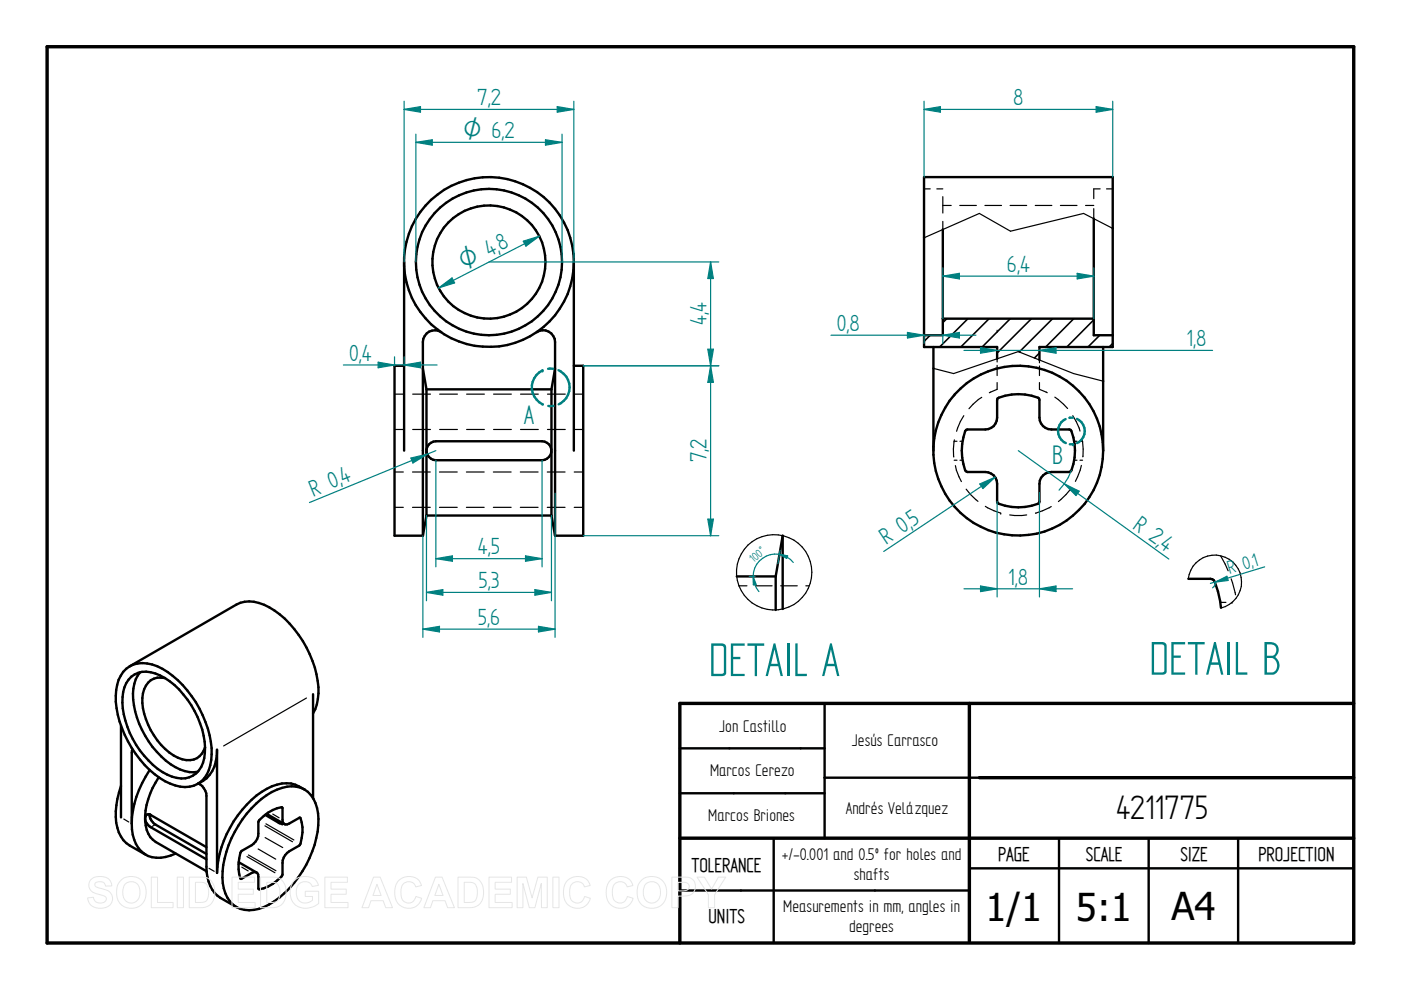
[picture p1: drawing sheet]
<svg xmlns="http://www.w3.org/2000/svg" width="297mm" height="210mm" viewBox="0 0 297 210" stroke-linecap="round" stroke-linejoin="round" font-family="sans-serif">
<path d="M10 9.9h277v190h-277zM205.5 149.1v50.5M287 149.1h-142.9v50.8M144.1 177.7h142.9M207.6 164.9h79.4" fill="none" stroke="#000" stroke-width=".72"/>
<g fill="none" stroke="#000" stroke-width=".51">
<path d="M121.7 55.5a18 18 0 0 1-17.6 18 18 18 0 0 1-18.4-17.1M121.7 55.5a18 18 0 0 0-17.6-18 18 18 0 0 0-18.4 17.2v40.8M121.7 55.5v40M199.9 48.6v22.5h-4M231.9 46.4v24.7h4M85.7 77.6h-2.1v36h6.1M89.7 78.1l.7 4.4M93.6 70.4a2.5 2.5 0 0 0-3.9 2.1v41.1M113.8 70.4a2.52 2.52 0 0 1 3.9 2.1v41.1M117.7 78.1l-.8 4.5M121.7 77.6h2v36h-6M197.9 73.6v22.8a18 18 0 0 0 18.4 17.1 18 18 0 0 0 17.6-18"/>
<path d="M199.9 67.6h32M211.4 76.1v-2.5h-15.5v-36.1h40v36.1h-15.5v2.7M233.9 73.6v21.9M90.4 95.3a2.06 2.06 0 0 1 2-1.7h22.5a2.01 2.01 0 0 1 2 2 2.01 2.01 0 0 1-2 2h-22.5a2.12 2.12 0 0 1-2-1.8M90.4 82.5h26.5M90.4 82.5v26.8M116.9 82.5v26.8M197.9 94.7a18 18 0 0 1 18.4-17.1 18 18 0 0 1 17.6 17.9M211.5 84.5a10.9 10.9 0 0 1 8.8 0l.1 4.1a2.53 2.53 0 0 0 2.5 2.5h4.1a10.9 10.9 0 0 1 0 8.8l-.3 .2h-3.8a2.53 2.53 0 0 0-2.5 2.5l-.1 4a10.9 10.9 0 0 1-8.8 0l-.1-4a2.46 2.46 0 0 0-2.5-2.5h-3.8l-.3-.2a9.9 9.9 0 0 1-.8-5.8l.6-2.7 .2-.3h4.1a2.46 2.46 0 0 0 2.5-2.5zM90.4 109.3l-.7 4.3M90.4 109.3h26.5M116.9 109.3l.8 4.3"/>
<path d="M25.7 153.9v19.4M27.5 141.3a7 7 0 0 0-2.9 6.2 22.3 22.3 0 0 0 10.4 18.2 7.2 7.2 0 0 0 6.9 .5M27.5 141.3a7.7 7.7 0 0 1 8.1 1.2 22.5 22.5 0 0 1 9.3 17.4 7.1 7.1 0 0 1-3 6.3M27.5 141.3l22.6-13.1a6.9 6.9 0 0 1 7 .6 22.2 22.2 0 0 1 10.4 18.2 8.7 8.7 0 0 1-1.1 4.3M27.9 143.5a5.2 5.2 0 0 1 6-.3 18.7 18.7 0 0 1 9.5 16.4 5.1 5.1 0 0 1-5 5.5 11.9 11.9 0 0 1-7.8-4.9 18.6 18.6 0 0 1-4.6-12.4 6.2 6.2 0 0 1 1.9-4.3zM28.1 158.9l-.2 .7v15M29.8 142.5a9.1 9.1 0 0 0-1.1 8.3 18.7 18.7 0 0 0 9.5 12.4 6.1 6.1 0 0 0 3.7 .4M35 143.8a3.7 3.7 0 0 0-4.7 3.2 13.4 13.4 0 0 0 3.1 10 10.2 10.2 0 0 0 6.1 4.2 3.5 3.5 0 0 0 4-2.7M66.4 147.2v22M144.1 158.7h30.7M174.8 149.1v28.6M25.7 166.6a14.7 14.7 0 0 0-.5 9.9 5.5 5.5 0 0 0 2.3 2.8l3.4 1.9"/>
<path d="M27.9 174.6a7 7 0 0 0 3.5 6.9 7.3 7.3 0 0 0 5.9-.5M31.7 172.8a2.48 2.48 0 0 0 1.3 2l10.8 6.3M31.7 163.2a20.9 20.9 0 0 0-3.8 11.4M31.9 172.8a.84 .84 0 0 0-1 .2 .84 .84 0 0 0 0 1l.3 .8 .8 .6 11.8 6.8M32 172.8l11.8 6.8M33.7 164.8a14 14 0 0 0-2.6 11.2 4.3 4.3 0 0 0 1.9 2.5l10.8 6.2M41.9 166.2a7.1 7.1 0 0 0 4.1-7.2v26.1a22.9 22.9 0 0 1 9.5-17.2 8.5 8.5 0 0 1 7.1-1.5l2 1M42 166.1a3.1 3.1 0 0 1 1.8 2.6v15.1a7.4 7.4 0 0 0 2.9 6.6l3.4 1.9M56.2 172.8l3.1 1.7h.5M56.5 172.6l3.9 2.2 .9-.2 2.3-1.2a7.4 7.4 0 0 1-.1 5.9 5.5 5.5 0 0 0-3.3 2.5l-.3 1.2v2.4a7.4 7.4 0 0 1-5 3.1l-.1-2.6a.85 .85 0 0 0-.4-.9 .85 .85 0 0 0-1 .1l-2.3 1.3a7.9 7.9 0 0 1 .1-6 5.5 5.5 0 0 0 3.3-2.5l.3-1.2v-2.4a7.4 7.4 0 0 1 5-3.1l.1 3.1 .3 .3M64.6 167.4a7.7 7.7 0 0 1 2.9 7.6 22.5 22.5 0 0 1-10.4 16.8 7.3 7.3 0 0 1-7 .5M64.6 167.4a6.4 6.4 0 0 0-5.9 0 20.9 20.9 0 0 0-10.2 11.8 14.9 14.9 0 0 0-.7 10.2 5.7 5.7 0 0 0 2.3 2.9"/>
<path d="M144.1 168.2h30.7M164 177.7v22.2M207.6 164.9h-32.8M224.5 177.7v22.2M243.5 177.7v22.2M262.5 177.7v22.2M50.6 182.8l3.8 2.2M144.1 188.8h61.4M205.5 184.1h81.5"/>
<circle cx="103.7" cy="55.6" r="12"/>
<circle cx="103.7" cy="55.5" r="15.5"/>
</g>
<g fill="none" stroke="#000" stroke-width=".25">
<path d="M195.9 40h1.3M198.6 40h1.3M199.9 41.7v3.5M199.9 46.9v1.7M199.9 43.6h1.8M203.5 43.6h3.5M208.8 43.6h3.5M214.2 43.6h3.5M219.5 43.6h3.5M224.8 43.6h3.5M230.2 43.6h1.7M231.9 44.2v2.2"/>
<path d="M233.3 40h-1.4v2.1M234.6 40h1.3M235.9 48.4l-6.2-3.1-15.5 3.7-6.6-3.7-11.7 5.1M114.6 70.1l-.8 .3M115.5 70.1a2.26 2.26 0 0 1 1.5 .8M117.5 71.6l.2 .9v1.8M117.7 76.2v1.9M197.9 78.1l4.3 1.1 13.7-4.7 11.7 4.7 6.3 1.6M211.4 70v.1M211.4 70.3v.1M211.4 76.1v.7M211.4 77.5v2.1"/>
<path d="M220.4 76.3v.6M220.4 77.6v2M83.6 83.6h2M83.6 91.1h2M87.5 83.6h3.8M87.5 91.1h3.8M93.2 83.6h3.8M93.2 91.1h3.8M98.9 83.6h3.8M98.9 91.1h3.8M104.6 83.6h3.8M104.6 91.1h3.8"/>
<path d="M110.4 83.6h3.7M110.4 91.1h3.7M116.1 83.6h3.7M116.1 91.1h3.7M121.8 83.6h1.9M121.8 91.1h1.9M197.9 95.9v.2M197.9 95.5v.2M197.9 96.3v.2M202.2 83.9h.1M202.3 83.7v.1M202.3 83.7h.1"/>
<path d="M202.3 93.6h.6M202.3 97.6h.6M202.3 93.3l-.2 1.9 .1 1.7M202.4 83.6h.1M202.6 98.7l.2 1 1 2.4M202.6 83.5l-.1 .1M202.7 83.3v.1M203.5 93.6h.6M203.5 97.6h.6M204.3 88.1l-.7 1.3-.8 2M208.1 84.2l-1.8 1.5-.9 1M211.4 81.1v1.4l-1.6 .8"/>
<path d="M220.4 81.1v1.4l1.6 .8M223.6 84.2l2.8 2.4M227.5 88.1l.7 1.3 .8 2M227.7 93.6h.6M227.7 97.6h.6M229 93.6h.5M229 97.6h.5M229.3 98.7l-.3 1-1 2.4M229.4 93.2l.3 2-.1 1.7M83.6 107.6h1.9M83.6 100.1h1.9M87.5 107.6h3.7"/>
<path d="M87.5 100.1h3.7M93.2 107.6h3.7M93.2 100.1h3.7M98.9 107.6h3.8M98.9 100.1h3.8M104.6 107.6h3.8M104.6 100.1h3.8M110.3 107.6h3.8M110.3 100.1h3.8M116 107.6h3.8M116 100.1h3.8M121.7 107.6h2"/>
<path d="M121.7 100.1h2M204.8 103.7l1 1.2 1.5 1.4M208.9 107.4l1.8 .9 1.5 .5M212.2 108.8h.1M217.7 109.2l-2.6 .1-1-.1M222.9 107.4l-1.8 .9-1.6 .5M227 103.7l-1 1.2-1.6 1.4M227 103.7h.1M28.2 159.4l-.2 .1M65 148l-17.6 10.2M26.2 173.7l1.1 .6M32.7 175l-.4 .2"/>
<path d="M56.2 175.1l5.8 3.4M56.2 177.6l3.7 2.1M56.4 174.7l5.9 3.4M57.8 172.6l1.4 .8M59.3 174.3l-.1 .1M59.6 171.2l.2 .1M63.5 173.4h.2M44.3 184.1l1.1 .6M51.1 186.2l.1 .1M51.3 183.9l1.3 .8M52.4 181.6l5.9 3.4M52.7 181.3l5.8 3.3"/>
<path d="M54.7 180l3.8 2.2M54.8 188.5l.2 .1"/>
</g>
<path d="M197.2 71.1l-1.3 1.3M200.7 67.6l-.8 .8M205.2 67.6l-6 6M209.7 67.6l-6 6M214.2 67.6l-6 6M218.7 67.6l-7.3 7.2M220.4 74.8l-1.1 1.1M223.2 67.6l-7.1 7M227.7 67.6l-6 6M231.9 67.8l-5.7 5.8M233.2 71.1l-2.5 2.5M235.9 72.8l-.7 .8" fill="none" stroke="#000" stroke-width=".34"/>
<g fill="#000">
<circle cx="31.7" cy="172.7" r=".25"/>
<circle cx="31.9" cy="172.8" r=".25"/>
<circle cx="59.8" cy="174.5" r=".25"/>
<circle cx="59.9" cy="174.5" r=".25"/>
<circle cx="46.7" cy="190.4" r=".25"/>
</g>
<path d="M85.7 23.2l3.5-.6v1.2zM85.7 21.5v34M121.7 21.5v34" fill="none" stroke="#008080" stroke-width=".25"/>
<path d="M85.7 23.2l3.5-.6v1.2z" fill="#008080"/>
<path d="M118.1 22.6l3.6 .6-3.6 .6z" fill="none" stroke="#008080" stroke-width=".25"/>
<path d="M118.1 22.6l3.6 .6-3.6 .6z" fill="#008080"/>
<path d="M85.7 23.2h36M88.2 28.4v27.1M115.7 29.6l3.5 .6-3.5 .6zM119.2 28.4v27.1" fill="none" stroke="#008080" stroke-width=".25"/>
<path d="M115.7 29.6l3.5 .6-3.5 .6z" fill="#008080"/>
<path d="M88.2 30.2l3.4-.6v1.2z" fill="none" stroke="#008080" stroke-width=".25"/>
<path d="M88.2 30.2l3.4-.6v1.2z" fill="#008080"/>
<path d="M88.2 30.2h31M114.3 50.1l-21.3 10.9M93 61l2.8-2.1 .6 1.1z" fill="none" stroke="#008080" stroke-width=".25"/>
<path d="M93 61l2.8-2.1 .6 1.1z" fill="#008080"/>
<path d="M111 51.1l3.3-1-2.8 2.1z" fill="none" stroke="#008080" stroke-width=".25"/>
<path d="M111 51.1l3.3-1-2.8 2.1z" fill="#008080"/>
<path d="M90.4 109.3v18.1M116.9 109.3v18.1M90.4 125.6l3.5-.6v1.2z" fill="none" stroke="#008080" stroke-width=".25"/>
<path d="M90.4 125.6l3.5-.6v1.2z" fill="#008080"/>
<path d="M113.4 125l3.5 .6-3.5 .6z" fill="none" stroke="#008080" stroke-width=".25"/>
<path d="M113.4 125l3.5 .6-3.5 .6z" fill="#008080"/>
<path d="M89.7 113.6v21.5M117.7 104.6v30.5M89.7 133.4l3.5-.6v1.2zM90.4 125.6h26.5" fill="none" stroke="#008080" stroke-width=".25"/>
<path d="M89.7 133.4l3.5-.6v1.2z" fill="#008080"/>
<path d="M114.2 132.8l3.5 .6-3.5 .6z" fill="none" stroke="#008080" stroke-width=".25"/>
<path d="M114.2 132.8l3.5 .6-3.5 .6z" fill="#008080"/>
<path d="M123.7 77.6h28.7M123.7 113.6h28.7M150.1 110.1h1.2l-.6 3.5zM89.7 133.4h28" fill="none" stroke="#008080" stroke-width=".25"/>
<path d="M150.1 110.1h1.2l-.6 3.5z" fill="#008080"/>
<path d="M150.7 77.6l.6 3.5h-1.2z" fill="none" stroke="#008080" stroke-width=".25"/>
<path d="M150.7 77.6l.6 3.5h-1.2z" fill="#008080"/>
<path d="M103.7 55.5h48.7M123.7 77.6h28.7M150.1 74h1.2l-.6 3.6zM150.7 77.6v36" fill="none" stroke="#008080" stroke-width=".25"/>
<path d="M150.1 74h1.2l-.6 3.6z" fill="#008080"/>
<path d="M150.7 55.5l.6 3.6h-1.2z" fill="none" stroke="#008080" stroke-width=".25"/>
<path d="M150.7 55.5l.6 3.6h-1.2z" fill="#008080"/>
<path d="M150.7 55.5v22.1M83.6 75.6v2M85.7 77.4l3.5-.6v1.2zM85.7 75.6v2" fill="none" stroke="#008080" stroke-width=".25"/>
<path d="M85.7 77.4l3.5-.6v1.2z" fill="#008080"/>
<path d="M80.2 76.8l3.4 .6-3.4 .6z" fill="none" stroke="#008080" stroke-width=".25"/>
<path d="M80.2 76.8l3.4 .6-3.4 .6z" fill="#008080"/>
<path d="M72.8 77.4h19.9M87.1 97.1l3.5-.8-3.1 1.9zM92.4 95.5l-26.8 11.1" fill="none" stroke="#008080" stroke-width=".25"/>
<path d="M87.1 97.1l3.5-.8-3.1 1.9z" fill="#008080"/>
<path d="M115 78.5a4 4 0 0 0-2.2 3.7 4 4 0 0 0 2.3 3.6M116.2 86.1h1.1M120.8 82.1a3.9 3.9 0 0 1-2.4 3.6" fill="none" stroke="#008080" stroke-width=".51"/>
<circle cx="115" cy="78.5" r=".25" fill="#008080"/>
<path d="M116.2 78.2h1.1M118.4 78.5a4 4 0 0 1 2.4 3.6" fill="none" stroke="#008080" stroke-width=".51"/>
<path d="M156.2 122.2h8.3M164.5 122.2v7.1M164.5 122.2l1.4-8.6v15.5" fill="none" stroke="#000" stroke-width=".51"/>
<g fill="none" stroke="#000" stroke-width=".25">
<path d="M156.7 124.2h1.7M160.2 124.2h3.5M165.5 124.2h3.5M170.9 124.2h.7"/>
<circle cx="164.1" cy="121.4" r="8"/>
</g>
<path d="M165.3 117.5l1.7 .4-.2 .5zM165.4 116.7l-.5 2.8M158.8 122.2h1.3" fill="none" stroke="#008080" stroke-width=".25"/>
<path d="M165.3 117.5l1.7 .4-.2 .5z" fill="#008080"/>
<path d="M159.7 122.2l.6 1.7-.6 .1z" fill="none" stroke="#008080" stroke-width=".25"/>
<path d="M159.7 122.2l.6 1.7-.6 .1z" fill="#008080"/>
<path d="M92.4 97.6v22.6M114.9 97.6v22.6M111.4 117.9l3.5 .5-3.5 .6zM168.2 119.3a4.8 4.8 0 0 0-6.8-.7 4.8 4.8 0 0 0-.5 6.8" fill="none" stroke="#008080" stroke-width=".25"/>
<path d="M111.4 117.9l3.5 .5-3.5 .6z" fill="#008080"/>
<path d="M92.4 118.4l3.5-.5v1.1z" fill="none" stroke="#008080" stroke-width=".25"/>
<path d="M92.4 118.4l3.5-.5v1.1z" fill="#008080"/>
<path d="M195.9 21.5v16M232.4 22.6l3.5 .6-3.5 .6zM235.9 21.5v16M92.4 118.4h22.5" fill="none" stroke="#008080" stroke-width=".25"/>
<path d="M232.4 22.6l3.5 .6-3.5 .6z" fill="#008080"/>
<path d="M195.9 23.2l3.5-.6v1.2z" fill="none" stroke="#008080" stroke-width=".25"/>
<path d="M195.9 23.2l3.5-.6v1.2z" fill="#008080"/>
<path d="M195.9 23.2h40M211.4 106.3v20.3M220.4 104.4v22.2M207.9 124.2l3.5 .6-3.5 .6z" fill="none" stroke="#008080" stroke-width=".25"/>
<path d="M207.9 124.2l3.5 .6-3.5 .6z" fill="#008080"/>
<path d="M220.4 124.8l3.5-.6v1.2z" fill="none" stroke="#008080" stroke-width=".25"/>
<path d="M220.4 124.8l3.5-.6v1.2z" fill="#008080"/>
<path d="M215.9 95.5l31.9 23M227.2 99.7l-.7 1.6-2 2.6M225.6 102.6l3.2 1.5-.7 1zM204.4 124.8h23" fill="none" stroke="#008080" stroke-width=".25"/>
<path d="M225.6 102.6l3.2 1.5-.7 1z" fill="#008080"/>
<path d="M207.7 102.6l3.3-1.4-2.6 2.4zM211 101.2l-23.6 15.7" fill="none" stroke="#008080" stroke-width=".25"/>
<path d="M207.7 102.6l3.3-1.4-2.6 2.4z" fill="#008080"/>
<path d="M207.9 73.7l3.5 .6-3.5 .6z" fill="none" stroke="#008080" stroke-width=".25"/>
<path d="M207.9 73.7l3.5 .6-3.5 .6z" fill="#008080"/>
<path d="M220.4 74.3l3.5-.6v1.2z" fill="none" stroke="#008080" stroke-width=".25"/>
<path d="M220.4 74.3l3.5-.6v1.2z" fill="#008080"/>
<path d="M199.9 56.8v10.8M199.9 58.5l3.5-.5v1.1zM231.9 56.8v10.8M204.4 74.3h52.7" fill="none" stroke="#008080" stroke-width=".25"/>
<path d="M199.9 58.5l3.5-.5v1.1z" fill="#008080"/>
<path d="M228.4 58l3.5 .5-3.5 .6z" fill="none" stroke="#008080" stroke-width=".25"/>
<path d="M228.4 58l3.5 .5-3.5 .6z" fill="#008080"/>
<path d="M199.9 58.5h32M192.4 70.5l3.5 .6-3.5 .6zM195.9 71.1v1.7M199.9 71.1v1.7" fill="none" stroke="#008080" stroke-width=".25"/>
<path d="M192.4 70.5l3.5 .6-3.5 .6z" fill="#008080"/>
<path d="M199.9 71.1l3.5-.6v1.2z" fill="none" stroke="#008080" stroke-width=".25"/>
<path d="M199.9 71.1l3.5-.6v1.2z" fill="#008080"/>
<path d="M176.2 71.1h30.7" fill="none" stroke="#008080" stroke-width=".25"/>
<path d="M230 91.4a2.82 2.82 0 0 1-1.7 2.5" fill="none" stroke="#008080" stroke-width=".51"/>
<circle cx="227.5" cy="94.2" r=".25" fill="#008080"/>
<path d="M225.9 88.9a2.79 2.79 0 0 0-1.6 2.5 2.79 2.79 0 0 0 1.7 2.5M226.8 94.2h.7M227.5 88.6h-.8M228.3 88.8a2.79 2.79 0 0 1 1.7 2.6" fill="none" stroke="#008080" stroke-width=".51"/>
<path d="M252 122.7h4.6l.7 .3a17.1 17.1 0 0 1 1.6 5.9" fill="none" stroke="#000" stroke-width=".51"/>
<path d="M258.8 117.9l1.6 3.1M251.9 122.7a5.7 5.7 0 0 1 9.4-3.6 5.7 5.7 0 0 1-2.4 9.8M258.7 127.7h1.2M261 122.7l1 3.4M261.2 127.7h.1" fill="none" stroke="#000" stroke-width=".25"/>
<path d="M257.6 123.4a1.05 1.05 0 0 1-.5 1.2M257.6 123.4l2.5-1.2 .3 .9zM268.1 120.2l-11.5 3.5" fill="none" stroke="#008080" stroke-width=".25"/>
<path d="M257.6 123.4l2.5-1.2 .3 .9z" fill="#008080"/>
<g fill="none" stroke="#e6e6e6" stroke-width=".21">
<path d="M19.3 186.5a3.1 3.1 0 0 1 4 .2l.4 1.1-1.3 .1a1.28 1.28 0 0 0-1-1 1.28 1.28 0 0 0-1.3 .5v.4a5.6 5.6 0 0 0 2.5 .9 1.98 1.98 0 0 1 1.2 2.4 1.98 1.98 0 0 1-2.2 1.5 2.48 2.48 0 0 1-3-2.2l1.2-.2a1.44 1.44 0 0 0 1.3 1.3 1.44 1.44 0 0 0 1.5-.9 1.18 1.18 0 0 0-1.4-.9 2.36 2.36 0 0 1-2.4-2l.1-.7zM25.8 186.5a3.3 3.3 0 0 1 3.9-.1 3.3 3.3 0 0 1 1.2 3.8 3.2 3.2 0 0 1-3.8 2.3 3.2 3.2 0 0 1-2.4-3.8 3 3 0 0 1 1.1-2.2zM26.5 187.5a1.87 1.87 0 0 1 2.2-.4 1.87 1.87 0 0 1 1 2.1 1.87 1.87 0 0 1-1.8 2.3 1.87 1.87 0 0 1-1.9-2.3l.1-.8zM32.1 186h1.3v5.3h3.3v1.1h-4.6zM37.6 186h1.3v6.4h-1.3zM40.1 186h2.4a2.79 2.79 0 0 1 3 3.3 2.79 2.79 0 0 1-2.9 3.1h-2.5zM41.4 187.1a2.64 2.64 0 0 1 2.5 .5 3.3 3.3 0 0 1-.3 3.5l-.8 .2h-1.4zM49.2 186h4.8v1.1h-3.5v1.4h3.2v1.1h-3.2v1.7h3.6v1.1h-4.9zM55.2 186h2.4a2.79 2.79 0 0 1 3.1 3.3 2.79 2.79 0 0 1-3 3.1h-2.5zM56.6 187.1a2.64 2.64 0 0 1 2.4 .5 3.3 3.3 0 0 1-.3 3.5l-.8 .2h-1.3zM62.3 186.8a3.6 3.6 0 0 1 4.6-.2l.6 1.1-1.3 .3a1.8 1.8 0 0 0-2.2-1 1.8 1.8 0 0 0-1.2 2.1 2.01 2.01 0 0 0 1.1 2.2 2.01 2.01 0 0 0 2.3-.4v-.8h-1.5v-1.1h2.9v2.6a3.8 3.8 0 0 1-5.5-.3 4 4 0 0 1 .2-4.5zM68.9 186h4.8v1.1h-3.5v1.4h3.2v1.1h-3.2v1.7h3.6v1.1h-4.9z"/>
<path d="M79.2 186h1.4l2.6 6.4h-1.4l-.6-1.4h-2.5l-.6 1.4h-1.4zM79.9 187.5l.9 2.4h-1.7zM84.5 186.7a2.87 2.87 0 0 1 4.9 1l-1.3 .3a1.6 1.6 0 0 0-1.8-1 1.6 1.6 0 0 0-1.3 1.7 2.19 2.19 0 0 0 1.3 2.7 1.55 1.55 0 0 0 1.9-1.3l1.2 .4a2.93 2.93 0 0 1-3.4 2 2.93 2.93 0 0 1-2.3-3.3v-.6a3.2 3.2 0 0 1 .8-1.9zM92.3 186h1.4l2.6 6.4h-1.4l-.5-1.4h-2.6l-.5 1.4h-1.4zM93 187.5l.9 2.4h-1.7zM97.1 186h2.4a2.79 2.79 0 0 1 3 3.3 2.79 2.79 0 0 1-2.9 3.1h-2.5zM98.4 187.1a2.64 2.64 0 0 1 2.4 .5 3.3 3.3 0 0 1-.2 3.5l-.9 .2h-1.3zM103.7 186h4.8v1.1h-3.5v1.4h3.2v1.1h-3.2v1.7h3.6v1.1h-4.9zM109.6 186h2l1.2 4.4 1.2-4.4h2v6.4h-1.2v-5.1l-1.4 5.1h-1.2l-1.3-5.1v5.1h-1.3zM117.2 186h1.3v6.4h-1.3zM120.3 186.7a2.87 2.87 0 0 1 4.8 1l-1.2 .3a1.6 1.6 0 0 0-1.9-1 1.6 1.6 0 0 0-1.2 1.7 2.19 2.19 0 0 0 1.3 2.7 1.55 1.55 0 0 0 1.8-1.3l1.3 .4a2.93 2.93 0 0 1-3.5 2 2.93 2.93 0 0 1-2.2-3.3v-.6a3.2 3.2 0 0 1 .8-1.9zM129.3 186.7a2.87 2.87 0 0 1 4.9 1l-1.2 .3a1.6 1.6 0 0 0-1.9-1 1.6 1.6 0 0 0-1.3 1.7 2.19 2.19 0 0 0 1.3 2.7 1.55 1.55 0 0 0 1.9-1.3l1.2 .4a2.93 2.93 0 0 1-3.4 2 2.93 2.93 0 0 1-2.3-3.3l.1-.6a3.2 3.2 0 0 1 .7-1.9z"/>
<path d="M136.2 186.5a3.3 3.3 0 0 1 3.9-.1 3.3 3.3 0 0 1 1.1 3.8 3.2 3.2 0 0 1-3.7 2.3 3.2 3.2 0 0 1-2.4-3.8 3 3 0 0 1 1.1-2.2zM136.9 187.5a1.87 1.87 0 0 1 2.2-.4 1.87 1.87 0 0 1 .9 2.1 1.87 1.87 0 0 1-1.8 2.3 1.87 1.87 0 0 1-1.8-2.3l.1-.8zM142.4 186h2.1a2.5 2.5 0 0 1 2.7 1 2.08 2.08 0 0 1-.1 2.2 2.08 2.08 0 0 1-2.1 .8h-1.2v2.4h-1.4zM143.8 187.1h.6a1.28 1.28 0 0 1 1.7 .9 1.22 1.22 0 0 1-1.6 .9h-.7zM147.8 186h1.5l1.6 2.5 1.4-2.5h1.6l-2.4 3.7v2.7h-1.3v-2.7z"/>
</g>
<g font-size="11.3" fill="#008080">
<text x="150.3" y="143.3">DETAIL A</text>
<text x="243.7" y="143">DETAIL B</text>
</g>
<g font-size="8.1">
<text x="236.6" y="173.7">4211775</text>
<text x="208.9" y="195.3">1/1</text>
<text x="228.1" y="195.3">5:1</text>
<text x="248.4" y="195.1">A4</text>
</g>
<g font-size="6.4" fill="#008080">
<text x="111" y="90">A</text>
<text x="223.1" y="98.3">B</text>
</g>
<g font-size="5.6" fill="#008080">
<text x="101.2" y="22.4">7,2</text>
<text x="214.8" y="22.4">8</text>
<text x="106.2" y="53.3" transform="rotate(-27 106.2 53.3)">8</text>
<text x="213.5" y="57.7">6,4</text>
<text x="149.8" y="69" transform="rotate(-90 149.8 69)">4,4</text>
<text x="177.4" y="70.2">0,8</text>
<text x="74" y="76.5">0,4</text>
<text x="251.5" y="73.4">1,8</text>
<text x="149.8" y="98" transform="rotate(-90 149.8 98)">7,2</text>
<text x="66.4" y="105.3" transform="rotate(-22 66.4 105.3)">R 0,</text>
<text x="72.8" y="102.7" transform="rotate(-22 72.8 102.7)">4</text>
<text x="193.6" y="111.8" transform="rotate(-34 193.6 111.8)">5</text>
<text x="240" y="111.8" transform="rotate(36 240 111.8)">R 2,</text>
<text x="101.3" y="117.6">4,5</text>
<text x="187.9" y="115.5" transform="rotate(-34 187.9 115.5)">R 0,</text>
<text x="245.7" y="115.9" transform="rotate(36 245.7 115.9)">4</text>
<text x="101.4" y="124.8">5,3</text>
<text x="213.7" y="124">1,8</text>
<text x="101.3" y="132.5">5,6</text>
</g>
<g font-size="5.4" fill="#008080">
<text x="98.2" y="29.3">O 6,2</text>
<text x="98.4" y="57.3" transform="rotate(-27 98.4 57.3)">O 4,</text>
</g>
<g font-size="4.8">
<text x="146.6" y="184.8">TOLERANCE</text>
<text x="211.6" y="182.5">PAGE</text>
<text x="230.2" y="182.5">SCALE</text>
<text x="250.3" y="182.5">SIZE</text>
<text x="266.8" y="182.5">PROJECTION</text>
<text x="150.2" y="195.8">UNITS</text>
</g>
<g font-size="4.5" fill="#008080">
<text x="260.6" y="121.8" transform="rotate(-17 260.6 121.8)">R 0,</text>
<text x="265.9" y="120.1" transform="rotate(-17 265.9 120.1)">1</text>
</g>
<g font-size="4.1">
<text x="152.5" y="155.1">Jon Castillo</text>
<text x="180.6" y="158.2">Jesús Carrasco</text>
<text x="150.5" y="164.5">Marcos Cerezo</text>
<text x="179.3" y="172.6">Andrés Velázquez</text>
<text x="150.2" y="174.1">Marcos Briones</text>
<text x="165.8" y="182.4">+/-0.001 and 0.5º for holes and</text>
<text x="181" y="186.6">shafts</text>
<text x="166.1" y="193.5">Measurements in mm, angles in</text>
<text x="180" y="197.6">degrees</text>
</g>
<text font-size="2.8" fill="#008080" x="159.8" y="119.4" transform="rotate(-40 159.8 119.4)">100°</text>
</svg>
